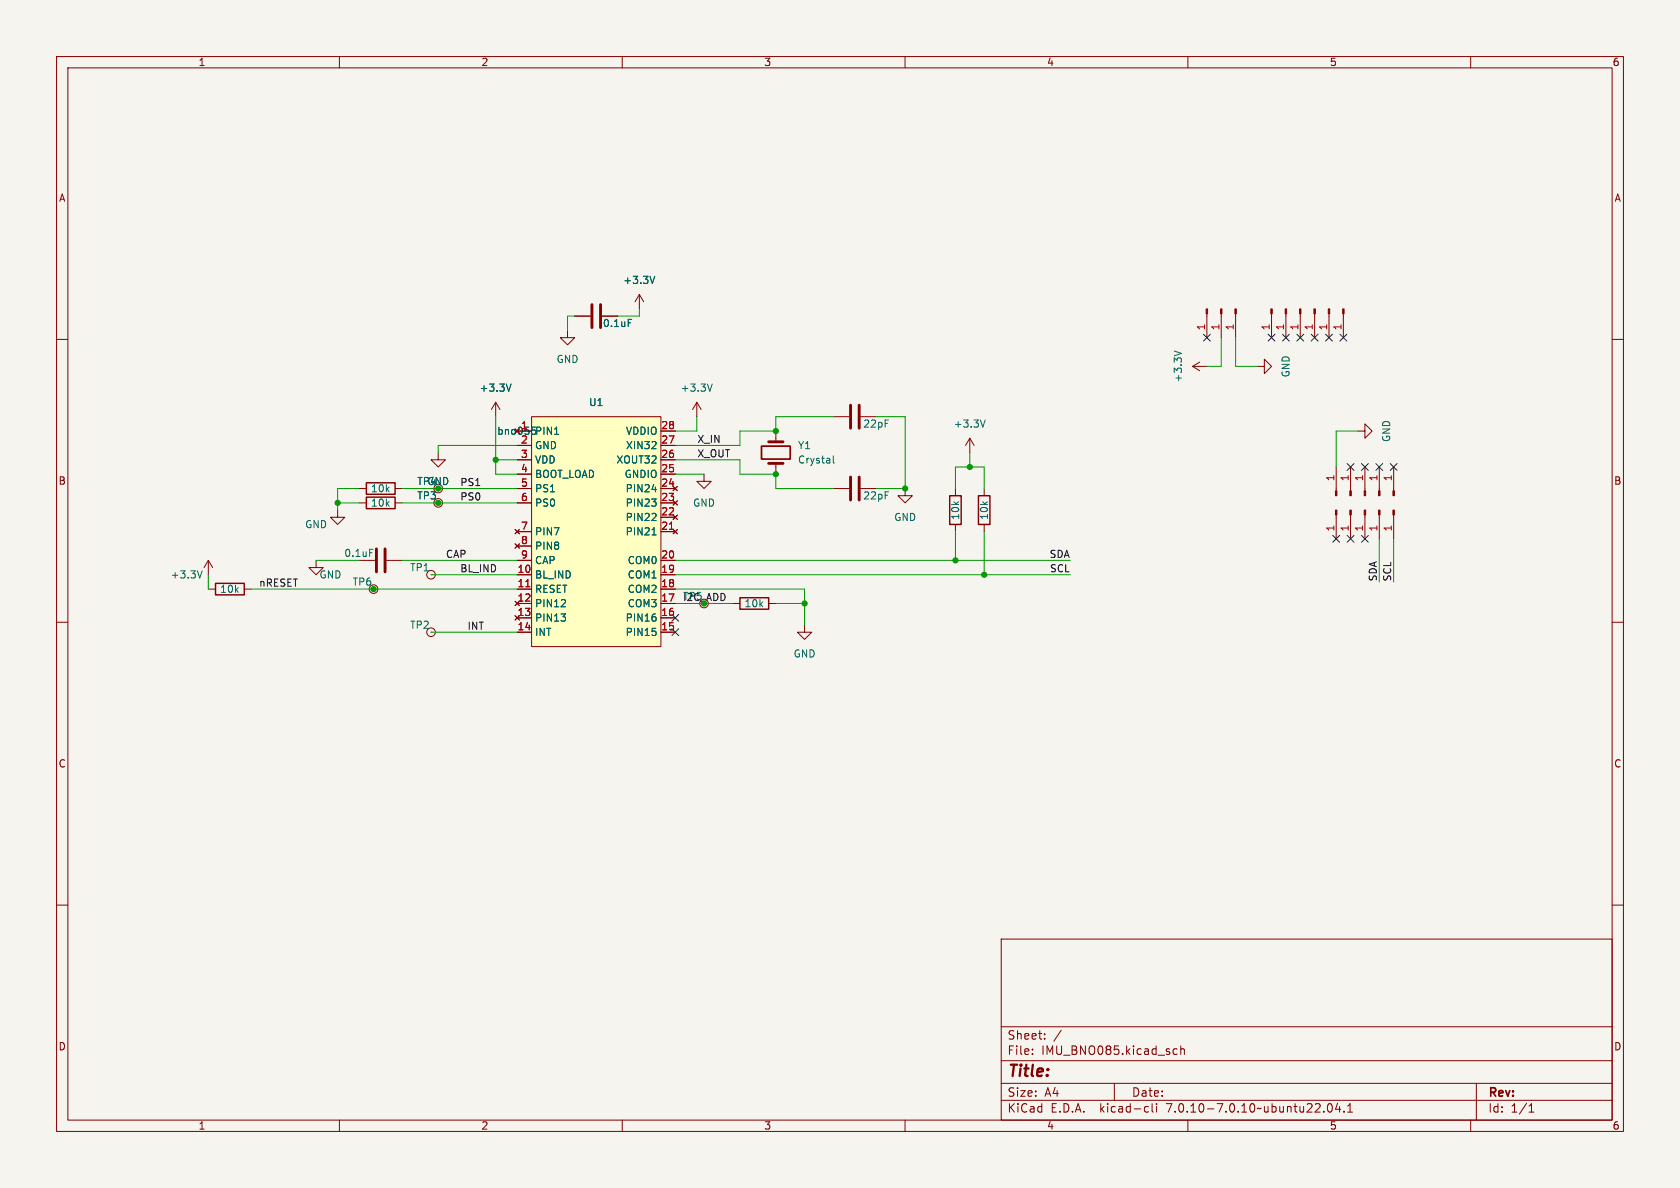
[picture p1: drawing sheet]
<svg xmlns="http://www.w3.org/2000/svg" width="297mm" height="210mm" viewBox="0 0 297 210" stroke-linecap="round" stroke-linejoin="round" font-family="sans-serif">
<path d="M0 0h297v210h-297z" fill="#f5f4ef" stroke="#f5f4ef" stroke-width=".18"/>
<g fill="none" stroke="#840000" stroke-width=".18">
<path d="M10 10h277v190h-277zM12 12h273v186h-273zM60 10v2M110 10v2M160 10v2M210 10v2M260 10v2M10 60h2M100.3 58.4v1.3h1.3l-1.3 1.3-1.2-1.3h1.2M101.6 55.9h2.8M106.4 55.9h2.8M113 52.1l-.7 1.2"/>
<path d="M113 52.1v2.5M113 52.1l.8 1.2M213.4 55.5v4.2M215.9 55.5v4.2M218.4 55.5v4.2M224.8 55.5v4.2M227.3 55.5v4.2M229.9 55.5v4.2M232.4 55.5v4.2M234.9 55.5v4.2M237.5 55.5v4.2M285 60h2"/>
<path d="M87.6 71.1l-.7 1.3M87.6 71.1v2.6M87.6 71.1l.8 1.3M91.4 78.7h2.6M94 73.7h22.8v40.6h-22.8zM116.8 78.7h2.6M116.8 76.2h2.6M123.2 71.1l-.8 1.3M123.2 71.1v2.6M123.2 71.1l.8 1.3M137.2 76.2v1.9M147.3 73.7h2.8"/>
<path d="M152.1 73.7h2.8M171.4 77.5l-.7 1.2M171.4 77.5v2.5M171.4 77.5l.8 1.2M210.8 64.8h2.6M210.8 64.8l1.3 .7M212.1 64l-1.3 .8M222.2 64.8h1.3v1.2l1.3-1.2-1.3-1.3v1.3M240 76.2h1.3v-1.3l1.3 1.3-1.3 1.3v-1.3M36.8 99.1l-.7 1.2M36.8 99.1v2.5M36.8 99.1l.8 1.2"/>
<path d="M55.9 99.1v1.2h1.2l-1.2 1.3-1.3-1.3h1.3M59.7 90.2v1.2h1.3l-1.3 1.3-1.3-1.3h1.3M63.5 99.1h2.8M63.5 88.9h1.3M63.5 86.4h1.3M68.3 99.1h2.8M69.8 88.9h1.3M69.8 86.4h1.3M77.5 80v1.3h1.2l-1.2 1.3-1.3-1.3h1.3M91.1 93.6l.7 .8M91.1 96.1l.7 .8M91.4 99.1h2.6"/>
<path d="M91.4 88.9h2.6M91.4 86.4h2.6M91.4 94h2.6M91.4 83.8h2.6M91.4 81.3h2.6M91.4 96.5h2.6M91.8 93.6l-.7 .8M91.8 96.1l-.7 .8M116.8 99.1h2.6M116.8 88.9h2.6M116.8 86.4h2.6M116.8 94h2.6"/>
<path d="M116.8 91.4h2.6M116.8 83.8h2.6M116.8 81.3h2.6M119 93.6l.8 .8M119 91.1l.8 .7M119 88.5l.8 .8M119 86l.8 .7M119.8 93.6l-.8 .8M119.8 91.1l-.8 .7M119.8 88.5l-.8 .8M119.8 86l-.8 .7M124.5 83.8v1.3h1.2l-1.2 1.3-1.3-1.3h1.3"/>
<path d="M137.2 81.9v1.9M147.3 86.4h2.8M152.1 86.4h2.8M160 86.4v1.2h1.3l-1.3 1.3-1.3-1.3h1.3M168.9 86.4v1.2M168.9 92.7v1.3M174 86.4v1.2M174 92.7v1.3M236.2 82.6v4.2M236.2 91v4.3M238.8 82.6v4.2M238.8 91v4.3"/>
<path d="M241.3 82.6v4.2M241.3 91v4.3M243.8 82.6v4.2M243.8 91v4.3M246.4 82.6v4.2M246.4 91v4.3M10 110h2M36.8 104.1h1.3M43.2 104.1h1.2M66 104.1h.1M76.2 111.8h.1M76.2 101.6h.1"/>
<path d="M91.1 106.3l.7 .8M91.4 104.1h2.6M91.4 106.7h2.6M91.4 101.6h2.6M91.4 109.2h2.6M91.4 111.8h2.6M91.8 106.3l-.7 .8M116.8 104.1h2.6M116.8 106.7h2.6M116.8 101.6h2.6M116.8 109.2h2.6M116.8 111.8h2.6"/>
<path d="M129.5 106.7h1.3M135.9 106.7h1.3M142.2 110.5v1.3h1.3l-1.3 1.2-1.2-1.2h1.2M285 110h2M10 160h2M285 160h2M177 166h108v32h-108zM60 198v2M110 198v2M160 198v2M177 194.5h108M177 191.5h108"/>
<path d="M177 187.5h108M177 181.5h108M182.5 186.3v.1M182.5 185.5v.1M184.7 183.6v.1M184.7 182.8v.1M187.6 182.1l-1.3 2M197 191.5v3M202.6 195.6l.4 .1M203 196.5l-.4 .1M203.7 195.1v1.3l.2 .2M204.5 195.1v.1"/>
<path d="M204.5 195.6v1M207.5 186.3h.6M207.5 185.5h.6M208.7 185.5l.3-.1 .3 .1 .1 .9M208.7 184.9v1.5M210 198v2M234 196.5v.1M234.9 195.2l.1-.1a.81 .81 0 0 1 .6 .6 .81 .81 0 0 1-.3 .8l-.1 .1a.81 .81 0 0 1-.6-.6 .81 .81 0 0 1 .3-.8zM236.5 195l-.4 1.1h.9M236.8 195.6v1M237.6 196.5v.1M238.2 196.6h.9"/>
<path d="M238.2 195.5l.5-.4v1.5M260 198v2M261 191.5v6.5M270.3 196.6h.9M270.3 195.5l.4-.4v1.5"/>
<circle cx="77.5" cy="86.4" r=".76"/>
<circle cx="77.5" cy="88.9" r=".76"/>
<circle cx="66" cy="104.1" r=".76"/>
<circle cx="76.2" cy="101.6" r=".76"/>
<circle cx="76.2" cy="111.8" r=".76"/>
<circle cx="124.5" cy="106.7" r=".76"/>
</g>
<path d="M104.6 53.8v4.1M106.2 53.8v4.1M135.9 78.1h2.5M150.4 71.6v4.1M151.9 71.6v4.1M66.5 97v4.1M68.1 97v4.1M135.9 81.9h2.5M150.4 84.3v4.1M151.9 84.3v4.1" fill="none" stroke="#840000" stroke-width=".51"/>
<g fill="#840000" stroke="#840000" stroke-width=".18">
<path d="M236.1 86.8h.2v.8h-.2z"/>
<path d="M238.6 86.8h.3v.8h-.3z"/>
<path d="M241.2 86.8h.2v.8h-.2z"/>
<path d="M236.1 90.2h.2v.8h-.2z"/>
<path d="M238.6 90.2h.3v.8h-.3z"/>
<path d="M224.7 54.6h.2v.9h-.2z"/>
<path d="M234.8 54.6h.3v.9h-.3z"/>
<path d="M227.2 54.6h.3v.9h-.3z"/>
<path d="M218.3 54.6h.3v.9h-.3z"/>
<path d="M237.4 54.6h.2v.9h-.2z"/>
<path d="M213.2 54.6h.3v.9h-.3z"/>
<path d="M215.8 54.6h.2v.9h-.2z"/>
<path d="M229.7 54.6h.3v.9h-.3z"/>
<path d="M232.3 54.6h.2v.9h-.2z"/>
<path d="M246.3 90.2h.2v.8h-.2z"/>
<path d="M246.3 86.8h.2v.8h-.2z"/>
<path d="M243.7 86.8h.3v.8h-.3z"/>
<path d="M243.7 90.2h.3v.8h-.3z"/>
<path d="M241.2 90.2h.2v.8h-.2z"/>
</g>
<g fill="none" stroke="#006464" stroke-width=".18">
<path d="M111.1 56.5h.6M115.8 48.8l-.5 1.3M90.4 67.9l-.5 1.3M98 76.8h.8M125.9 67.9l-.4 1.3M174.2 74.2l-.5 1.3M207.6 62l1.3 .5M65.3 97.1h.6M115.2 92h.8M115.2 88.2h.8l-.4 .5M115.3 94.6h.7M115.3 86.5h.8"/>
<path d="M115.9 88.8v.6M115.9 90.9v.4M147.3 80.6v1.1l.2 .2M35.7 100.9l-.4 1.3M99.2 107.3h.8M99.2 108.5h.8l-.5 .5M99.9 106.1v.4M99.9 109.1v.6M115.9 111.7v.5M115.9 109.1v.6"/>
</g>
<path d="M64.8 87.9h5v2h-5zM64.8 85.3h5v2.1h-5zM167.9 87.6h2v5.1h-2zM173 87.6h2v5.1h-2zM38.1 103.1h5.1v2.1h-5.1zM130.8 105.7h5.1v2h-5.1z" fill="none" stroke="#840000" stroke-width=".25"/>
<path d="M134.6 78.9h5.1v2.3h-5.1z" fill="none" stroke="#840000" stroke-width=".3"/>
<path d="M94 73.7h22.8v40.6h-22.8z" fill="#ffffc2" stroke="#ffffc2" stroke-width=".18"/>
<path d="M118.4 93.6h.7M93 103.7h.7" fill="none" stroke="#a90000" stroke-width=".18"/>
<g fill="none" stroke="#009600" stroke-width=".18">
<path d="M101.6 55.9h-1.3v2.5M113 54.6v1.3h-3.8M215.9 59.7v5.1h-2.5M218.4 59.7v5.1h3.8M87.6 73.7v10.1h3.8M91.4 78.7h-13.9v1.3M123.2 73.7v2.5h-3.8M147.3 73.7h-10.1v2.5h-6.4v2.5h-11.4M154.9 73.7h5.1v12.7h-5.1M240 76.2h-3.8v6.4M55.9 99.1h7.6M59.7 88.9h3.8"/>
<path d="M63.5 86.4h-3.8v3.8M71.1 99.1h20.3M71.1 88.9h20.3M71.1 86.4h20.3M87.6 81.3h3.8M119.4 99.1h69.8M119.4 81.3h11.4v2.5h6.4v2.6h10.1M119.4 83.8h5.1M168.9 86.4v-3.8h5.1v3.8M168.9 94v5.1M171.4 80v2.6M174 94v7.6"/>
<path d="M243.8 95.3v7.6M246.4 95.3v7.6M36.8 101.6v2.5M44.4 104.1h47M76.2 101.6h15.2M76.2 111.8h15.2M119.4 101.6h69.8M119.4 106.7h10.1M119.4 104.1h22.8v6.4M137.2 106.7h5"/>
</g>
<g fill="none" stroke="#000084" stroke-width=".18">
<path d="M212.8 59.1l1.2 1.2M214 59.1l-1.2 1.2M224.2 59.1l1.2 1.2M225.4 59.1l-1.2 1.2M226.7 59.1l1.2 1.2M227.9 59.1l-1.2 1.2M229.3 59.1l1.2 1.2M230.5 59.1l-1.2 1.2M231.8 59.1l1.2 1.2M233 59.1l-1.2 1.2M234.3 59.1l1.3 1.2M235.6 59.1l-1.3 1.2"/>
<path d="M236.9 59.1l1.2 1.2M238.1 59.1l-1.2 1.2M235.6 94.6l1.2 1.3M236.8 94.6l-1.2 1.3M238.2 94.6l1.2 1.3M238.2 81.9l1.2 1.3M239.4 94.6l-1.2 1.3M239.4 81.9l-1.2 1.3M240.7 94.6l1.2 1.3M240.7 81.9l1.2 1.3M241.9 94.6l-1.2 1.3M241.9 81.9l-1.2 1.3"/>
<path d="M243.2 81.9l1.2 1.3M244.4 81.9l-1.2 1.3M245.8 81.9l1.2 1.3M247 81.9l-1.2 1.3M118.8 108.6l1.2 1.2M118.8 111.2l1.2 1.2M120 108.6l-1.2 1.2M120 111.2l-1.2 1.2"/>
</g>
<g fill="#009600" stroke="#009600" stroke-width=".18">
<circle cx="171.4" cy="82.6" r=".46"/>
<circle cx="174" cy="101.6" r=".46"/>
<circle cx="168.9" cy="99.1" r=".46"/>
<circle cx="77.5" cy="86.4" r=".46"/>
<circle cx="77.5" cy="88.9" r=".46"/>
<circle cx="87.6" cy="81.3" r=".46"/>
<circle cx="66" cy="104.1" r=".46"/>
<circle cx="59.7" cy="88.9" r=".46"/>
<circle cx="142.2" cy="106.7" r=".46"/>
<circle cx="160" cy="86.4" r=".46"/>
<circle cx="137.2" cy="76.2" r=".46"/>
<circle cx="137.2" cy="83.8" r=".46"/>
</g>
<text font-size="2.8" fill="#840000" x="178" y="190.9">Title:</text>
<g font-size="2.1" fill="#840000">
<text x="178" y="184">Sheet:</text>
<text x="178" y="186.7">File:</text>
<text x="184.1" y="186.7">IMU_BNO085.kicad_sch</text>
<text x="178" y="196.9">KiCad</text>
<text x="178" y="194.1">Size:</text>
<text x="184.7" y="194.1">A4</text>
<text x="185.7" y="196.9">E.D.A.</text>
<text x="194.6" y="196.9">kicad-cli</text>
<text x="200" y="194.1">Date:</text>
<text x="206.5" y="196.9">7.0.10-7.0.10~ubuntu22.04.1</text>
<text x="263" y="194.3">Rev:</text>
<text x="263" y="196.9">Id:</text>
<text x="267.1" y="196.9">1/1</text>
</g>
<g font-size="1.8" fill="#840000">
<text x="35" y="11.9">1</text>
<text x="85" y="11.9">2</text>
<text x="135" y="11.9">3</text>
<text x="185" y="11.9">4</text>
<text x="235" y="11.9">5</text>
<text x="285" y="11.9">6</text>
<text x="10.3" y="35.9">A</text>
<text x="285.3" y="35.9">A</text>
<text x="87.8" y="77.1">bno055</text>
<text x="10.3" y="85.9">B</text>
<text x="73.7" y="86">TP4</text>
<text x="73.7" y="88.5">TP3</text>
<text x="285.3" y="85.9">B</text>
<text x="10.3" y="135.9">C</text>
<text x="285.3" y="135.9">C</text>
<text x="10.3" y="185.9">D</text>
<text x="285.3" y="185.9">D</text>
<text x="35" y="199.9">1</text>
<text x="85" y="199.9">2</text>
<text x="135" y="199.9">3</text>
<text x="185" y="199.9">4</text>
<text x="235" y="199.9">5</text>
<text x="285" y="199.9">6</text>
</g>
<g font-size="1.8" fill="#006464">
<text x="110.1" y="50.4">+3.3V</text>
<text x="106.5" y="58">0.1uF</text>
<text x="98.3" y="64.4">GND</text>
<text x="84.7" y="69.4">+3.3V</text>
<text x="104" y="72">U1</text>
<text x="120.2" y="69.4">+3.3V</text>
<text x="209.1" y="67.7" transform="rotate(-90 209.1 67.7)">+3.3V</text>
<text x="228.2" y="66.8" transform="rotate(-90 228.2 66.8)">GND</text>
<text x="94.5" y="77.1">PIN1</text>
<text x="110.6" y="77.1">VDDIO</text>
<text x="152.5" y="75.8">22pF</text>
<text x="168.5" y="75.8">+3.3V</text>
<text x="94.5" y="79.6">GND</text>
<text x="94.5" y="82.1">VDD</text>
<text x="108.9" y="82.1">XOUT32</text>
<text x="110.6" y="79.6">XIN32</text>
<text x="141" y="79.6">Y1</text>
<text x="141" y="82.1">Crystal</text>
<text x="246" y="78.2" transform="rotate(-90 246 78.2)">GND</text>
<text x="65.5" y="89.8">10k</text>
<text x="65.5" y="87.2">10k</text>
<text x="75.4" y="86">GND</text>
<text x="94.5" y="84.7">BOOT_LOAD</text>
<text x="94.5" y="87.2">PS1</text>
<text x="94.5" y="89.8">PS0</text>
<text x="110.3" y="84.7">GNDIO</text>
<text x="110.5" y="89.8">PIN23</text>
<text x="110.5" y="87.2">PIN24</text>
<text x="122.4" y="89.8">GND</text>
<text x="152.5" y="88.5">22pF</text>
<text x="53.8" y="93.6">GND</text>
<text x="94.5" y="94.8">PIN7</text>
<text x="110.5" y="94.8">PIN21</text>
<text x="110.5" y="92.3">PIN22</text>
<text x="158" y="92.3">GND</text>
<text x="169.8" y="92" transform="rotate(-90 169.8 92)">10k</text>
<text x="174.9" y="92" transform="rotate(-90 174.9 92)">10k</text>
<text x="60.8" y="98.7">0.1uF</text>
<text x="72.4" y="101.2">TP1</text>
<text x="94.5" y="97.4">PIN8</text>
<text x="94.5" y="99.9">CAP</text>
<text x="110.9" y="99.9">COM0</text>
<text x="30.1" y="102.5">+3.3V</text>
<text x="38.8" y="105">10k</text>
<text x="56.4" y="102.5">GND</text>
<text x="62.2" y="103.7">TP6</text>
<text x="94.5" y="102.5">BL_IND</text>
<text x="94.5" y="105">RESET</text>
<text x="94.5" y="107.5">PIN12</text>
<text x="110.9" y="107.5">COM3</text>
<text x="110.9" y="105">COM2</text>
<text x="110.9" y="102.5">COM1</text>
<text x="131.5" y="107.5">10k</text>
<text x="72.4" y="111.4">TP2</text>
<text x="94.5" y="110.1">PIN13</text>
<text x="94.5" y="112.6">INT</text>
<text x="110.5" y="112.6">PIN15</text>
<text x="110.5" y="110.1">PIN16</text>
<text x="140.2" y="116.4">GND</text>
</g>
<g font-size="1.8" fill="#a90000">
<text x="213.1" y="58.5" transform="rotate(-90 213.1 58.5)">1</text>
<text x="215.6" y="58.5" transform="rotate(-90 215.6 58.5)">1</text>
<text x="218.2" y="58.5" transform="rotate(-90 218.2 58.5)">1</text>
<text x="224.5" y="58.5" transform="rotate(-90 224.5 58.5)">1</text>
<text x="227.1" y="58.5" transform="rotate(-90 227.1 58.5)">1</text>
<text x="229.6" y="58.5" transform="rotate(-90 229.6 58.5)">1</text>
<text x="232.2" y="58.5" transform="rotate(-90 232.2 58.5)">1</text>
<text x="234.7" y="58.5" transform="rotate(-90 234.7 58.5)">1</text>
<text x="237.2" y="58.5" transform="rotate(-90 237.2 58.5)">1</text>
<text x="92" y="75.9">1</text>
<text x="116.8" y="75.9">28</text>
<text x="92" y="78.5">2</text>
<text x="92" y="81">3</text>
<text x="92" y="83.6">4</text>
<text x="116.8" y="83.6">25</text>
<text x="116.8" y="81">26</text>
<text x="116.8" y="78.5">27</text>
<text x="92" y="86.1">5</text>
<text x="92" y="88.6">6</text>
<text x="116.8" y="88.6">23</text>
<text x="116.8" y="86.1">24</text>
<text x="236" y="85.2" transform="rotate(-90 236 85.2)">1</text>
<text x="238.5" y="85.2" transform="rotate(-90 238.5 85.2)">1</text>
<text x="241" y="85.2" transform="rotate(-90 241 85.2)">1</text>
<text x="243.6" y="85.2" transform="rotate(-90 243.6 85.2)">1</text>
<text x="246.1" y="85.2" transform="rotate(-90 246.1 85.2)">1</text>
<text x="92" y="93.7">7</text>
<text x="116.8" y="93.7">21</text>
<text x="116.8" y="91.2">22</text>
<text x="236" y="94.1" transform="rotate(-90 236 94.1)">1</text>
<text x="238.5" y="94.1" transform="rotate(-90 238.5 94.1)">1</text>
<text x="241" y="94.1" transform="rotate(-90 241 94.1)">1</text>
<text x="243.6" y="94.1" transform="rotate(-90 243.6 94.1)">1</text>
<text x="246.1" y="94.1" transform="rotate(-90 246.1 94.1)">1</text>
<text x="91.4" y="101.3">10</text>
<text x="92" y="96.3">8</text>
<text x="92" y="98.8">9</text>
<text x="116.8" y="101.3">19</text>
<text x="116.8" y="98.8">20</text>
<text x="91.4" y="103.9">11</text>
<text x="91.4" y="106.4">12</text>
<text x="116.8" y="106.4">17</text>
<text x="116.8" y="103.9">18</text>
<text x="91.4" y="109">13</text>
<text x="91.4" y="111.5">14</text>
<text x="116.8" y="111.5">15</text>
<text x="116.8" y="109">16</text>
</g>
<g font-size="1.8" fill="#0f0f0f">
<text x="123.2" y="80.9">X_OUT</text>
<text x="123.2" y="78.4">X_IN</text>
<text x="81.3" y="86">PS1</text>
<text x="81.3" y="88.6">PS0</text>
<text x="78.7" y="98.7">CAP</text>
<text x="81.3" y="101.3">BL_IND</text>
<text x="185.5" y="98.7">SDA</text>
<text x="185.5" y="101.3">SCL</text>
<text x="45.7" y="103.8">nRESET</text>
<text x="120.7" y="106.3">TP5</text>
<text x="243.5" y="102.9" transform="rotate(-90 243.5 102.9)">SDA</text>
<text x="246" y="102.9" transform="rotate(-90 246 102.9)">SCL</text>
<text x="82.5" y="111.4">INT</text>
</g>
<text font-size="1.8" fill="#009600" x="120.6" y="106.3">I2C_ADD</text>
</svg>
